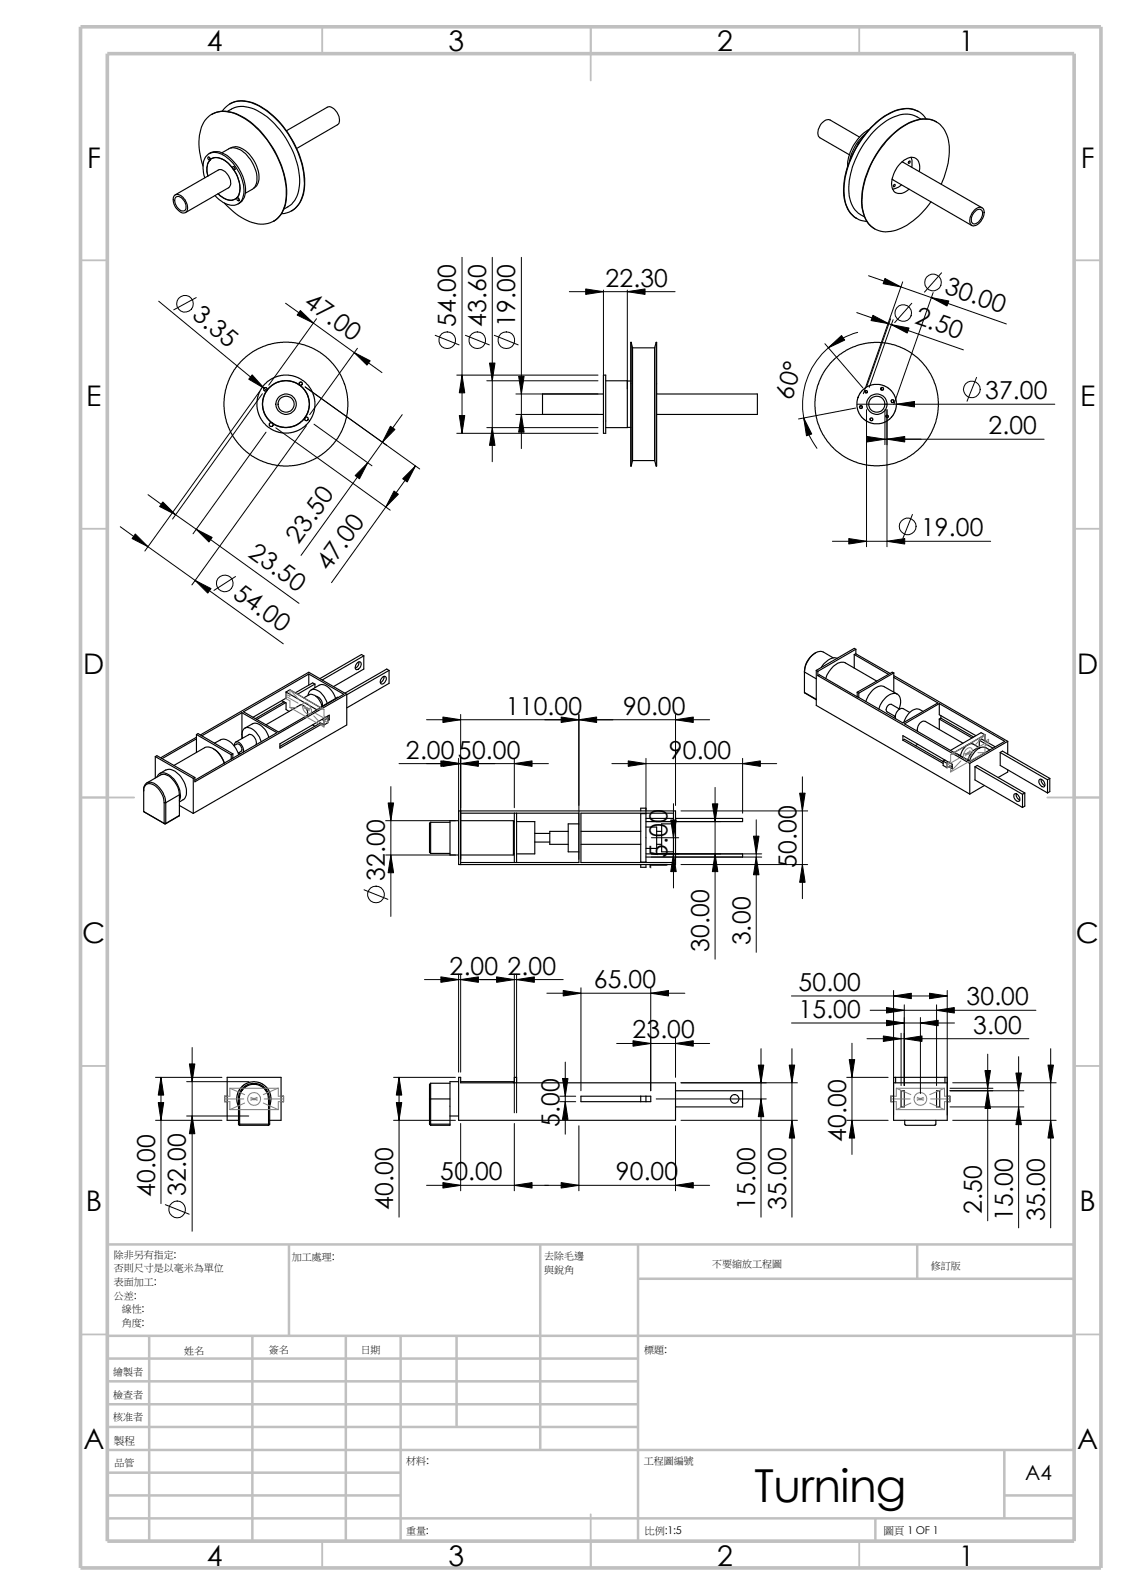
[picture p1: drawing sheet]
<svg xmlns="http://www.w3.org/2000/svg" width="210mm" height="297mm" viewBox="0 0 210 297" stroke-linecap="round" stroke-linejoin="round" font-family="sans-serif">
<g fill="none" stroke="#c0c0c0" stroke-width=".34">
<path d="M60 5v5M110 5v10M160 5v5M15 48.5h5M200 48.5h5M15 98.5h5M200 98.5h5M15 148.5h10M195 148.5h10M15 198.5h5M200 198.5h5M15 248.5h5"/>
<path d="M200 248.5h5M60 287v5M110 282v10M160 287v5"/>
</g>
<g fill="none" stroke="#c0c0c0" stroke-width=".47">
<path d="M53.8 231.7v17.1M100.6 231.7v38.3M118.8 238.1h81.2M118.8 231.7v55.3M170.8 231.7v6.4M200 231.7h-180v55.3M20 248.8h180M20 253h98.8M20 257.2h98.8M27.8 248.8v38.2M47 248.8v38.2M64.4 248.8v38.2"/>
<path d="M74.6 248.8v38.2M85 248.8v16.9M20 265.7h98.8M20 261.5h98.8M20 270h180M20 274.2h54.6M20 278.5h54.6M187 278.5h13M187 270v12.7M20 282.7h180M163 282.7v4.3"/>
</g>
<path d="M15 5h190v287h-190zM20 10h180v277h-180z" fill="none" stroke="#c0c0c0" stroke-width=".68" stroke-linecap="butt"/>
<g fill="none" stroke="#000" stroke-width=".21">
<path d="M42.8 19.3a5.3 5.3 0 0 1 5.3 .3 17.8 17.8 0 0 1 8.6 14.8 5.5 5.5 0 0 1-2.4 4.9M32.5 36.4a1.53 1.53 0 0 1 2 .8 1.89 1.89 0 0 1 .1 2.3 1.2 1.2 0 0 1-1.6-.5 2.18 2.18 0 0 1-.5-2.6zM32.6 36.3l8-4.6a1.87 1.87 0 0 1 2.1 1.4 1.42 1.42 0 0 1-.2 1.9l-8 4.6M32.7 36.8a1.14 1.14 0 0 1 1.6 .7 1.47 1.47 0 0 1 0 1.7 1.58 1.58 0 0 1-1.7-1.4l-.1-.5zM37.8 30.9a10.2 10.2 0 0 1 .1-8.1 4.5 4.5 0 0 1 5.7-1.7 16.2 16.2 0 0 1 8.6 9.4 11.7 11.7 0 0 1 .5 8.5 4.4 4.4 0 0 1-5.7 2.4 11.9 11.9 0 0 1-5.2-3.6M38.1 33.1a4 4 0 0 1 .6-4.4 2.94 2.94 0 0 1 3.6 .7 7.7 7.7 0 0 1 3 7.1 2.13 2.13 0 0 1-3.3 1.4l-1.1-.7-.9-.8M38.7 29.3a.31 .31 0 0 1 .4 .1 .31 .31 0 0 1-.1 .4l-.3-.3zM38.9 28.6a2.93 2.93 0 0 1 3.4 .4 8.5 8.5 0 0 1 3.4 7 2.58 2.58 0 0 1-1.4 2M38.9 29.3l.3 .3M39.3 29.6a2.98 2.98 0 0 1 3.5 1.2 6.1 6.1 0 0 1 1.7 5.3 1.81 1.81 0 0 1-2.9 .8l-1-.8a3 3 0 0 0 3.1 1 2.9 2.9 0 0 0 .7-3.6 6 6 0 0 0-3.8-4.1 1.83 1.83 0 0 0-2.1 2.1l.2 1.3a3.1 3.1 0 0 1 .6-3.2zM39.5 21.3a5.3 5.3 0 0 1 5.5 .4 18 18 0 0 1 7.8 10.5 10 10 0 0 1-.3 7.5l-.9 1-.7 .5M41.3 28.4l1.3-.7a2.98 2.98 0 0 1 3.4 1.3 6.1 6.1 0 0 1 1.7 5.2l-.4 .8-1.6 1"/>
<path d="M41.4 20.7a4.3 4.3 0 0 1 5.3-1.6 15.3 15.3 0 0 1 8.1 7.8 13.8 13.8 0 0 1 1.5 9.5 4.1 4.1 0 0 1-3.9 3.4M42.3 20.7a5 5 0 0 1 5.9 .1 16.3 16.3 0 0 1 7.5 11.4 6.7 6.7 0 0 1-1.4 5.8l-1.5 .9M43 27.6a2.14 2.14 0 0 1 2.5 .3 6.4 6.4 0 0 1 2.6 5.9l-.3 .8-.5 .4M43.3 31a.33 .33 0 0 1 .4 .2 .33 .33 0 0 1-.1 .4l-.2-.1zM43.6 31.1l.2 .3M44.1 36.8a.31 .31 0 0 1 .4 .2 .31 .31 0 0 1-.1 .4l-.2-.1zM44.4 36.9l.1 .3M53.3 24.3l7.6-4.3a1.51 1.51 0 0 1 1.8 .9 1.82 1.82 0 0 1 .2 2.3l-7.7 4.4M159.9 26.5v.2M160 26.5l-.3 .4 .1-.1M160 25.5l-5.4-3.1a1.81 1.81 0 0 0-2.1 1.4 1.49 1.49 0 0 0 .2 1.9l5.5 3.1M161.1 24.9a8.9 8.9 0 0 0-2.9 5.1"/>
<path d="M161.8 24.1a8.1 8.1 0 0 0-4 6.9M166.1 33.4l14.8 8.6M166.4 34.4l.2-.1a.26 .26 0 0 1 0 .3 .26 .26 0 0 1-.3 .2zM167.9 34.4l-.6 .4-1.1 .4M167.9 30.1l14.9 8.6M169.2 30.1l.1-.1a.2 .2 0 0 1 .1 .3 .2 .2 0 0 1-.3 0zM169.6 29.3l.2 .5v1.3M171 20.8a4.9 4.9 0 0 0-4.8 0 16.4 16.4 0 0 0-7.7 8.5 12.9 12.9 0 0 0-1.1 8.7 4.3 4.3 0 0 0 2.1 2.7M171.2 31.9a1.87 1.87 0 0 0-1.4-2.6 4.7 4.7 0 0 0-3.6 3.8 2.38 2.38 0 0 0 .6 2.8 2.15 2.15 0 0 0 2.4-.7M171.4 22.2a4.9 4.9 0 0 0-5.3-.3 16.2 16.2 0 0 0-8.1 13.5 5.1 5.1 0 0 0 3 5M172.4 22.1a4.4 4.4 0 0 0-5.3-1.6 15.4 15.4 0 0 0-8.4 8.5 13 13 0 0 0-1.1 9.3 4.1 4.1 0 0 0 3.8 2.9M174.4 22.7a5.8 5.8 0 0 0-6.1 .7 18.1 18.1 0 0 0-7.9 14.1 5.8 5.8 0 0 0 2.5 5.1"/>
<path d="M175.3 34.3a13.7 13.7 0 0 0 1.1-8.7 4.4 4.4 0 0 0-6.2-3 16.2 16.2 0 0 0-8.8 10 10.8 10.8 0 0 0-.2 8.3 4.4 4.4 0 0 0 5.6 2 14.4 14.4 0 0 0 6.6-5.3M181.4 39.2a1 1 0 0 1 1.8-.1 2.46 2.46 0 0 1-2.2 2.9 1.55 1.55 0 0 1-.1-2.1zM181.8 39.1a.76 .76 0 0 1 1 .1 .76 .76 0 0 1 .1 1 1.72 1.72 0 0 1-1.8 1.5 1.74 1.74 0 0 1 .7-2.6zM49.7 72.7a.32 .32 0 0 1-.5 0 .32 .32 0 0 1 .2-.5 .32 .32 0 0 1 .3 .4v.1M49.7 72.7l-.7 1.4-.1 1.8 .5 1.5 1.2 1.3 1.5 .8h1.8l1.5-.5 1.3-1.1 .7-1.5 .1-1.9-.5-1.4-1.2-1.3-1.4-.8h-1.9l-1.4 .5-.8 .6-.6 .6M56.3 71.6a.31 .31 0 0 1-.6 0 .31 .31 0 0 1 .3-.5 .31 .31 0 0 1 .3 .4v.1M56.8 77.8l-.6 .7-.8 .6-1.5 .5-1.5-.1-.9-.2-.9-.5-1.2-1.4-.5-1.5v-1.5l.3-.9 .5-.9 1.4-1.2 1.5-.5 1.5 .1 .8 .2 .9 .5 1.3 1.4 .5 1.5-.1 1.5-.2 .9-.5 .8M57.4 78.1l-.1 .1a.34 .34 0 0 1-.6 0 .34 .34 0 0 1 .3-.5 .34 .34 0 0 1 .4 .4v.1M57.6 78.4l-.4 .5-1 .9-.9 .5-1.2 .3h-1.4l-.8-.1-1-.4-.9-.5-.9-.8-.6-.9-.6-1.8-.1-1.3 .2-.8 .3-1.1 .6-.8 .8-.9 .9-.7 1.8-.6 1.3-.1 .8 .2 1.1 .4 .8 .5 .9 .8 .7 .9 .6 1.8v1.3l-.1 .8-.8 1.9M64.1 71.5l-1.1-2.4-1-1.3-1.4-1.4-2.1-1.4-2-.8-1.8-.4-2-.1-2.6 .4-2.2 .9-1.7 1.1-1.8 1.8-1.2 1.6-1 2.2-.4 2-.1 2 .4 2.7 .9 2.2 1.1 1.7 1.7 1.8 1.7 1.2 2.2 .9 2 .5 2 .1 2.7-.4 2.2-.9 2.1-1.5 1.4-1.4 1.4-2.1 .8-2 .5-2.8-.2-2.5-.5-1.7M112.4 73.4h-11.4v3.8h11.4M112.4 69.8h.4v10.9h-.4z"/>
<path d="M112.8 70.9h4v8.7h-4M116.8 71h.6M116.8 79.6h.6M117.5 63.8v23M117.5 63.8l.3 1M117.8 64.8h4.1M117.8 64.8v21M121.9 64.8v21M122.2 63.8v23M122.2 63.8l-.3 1M122.3 73.4h18.7v3.8h-18.7M117.8 85.8l-.3 1"/>
<path d="M117.8 85.8h4.1M121.9 85.8l.3 1M36.6 137.6l-6.4 3.7M36.6 137.3l-6.7 3.8M36.6 136.8l6.5 3.7M36.6 136.8l.3-.2 6.4 3.8M36.6 136.8v3.3M39.8 139.4a4.6 4.6 0 0 1 2 2.7M39.9 138.4l1.1-.6a2.09 2.09 0 0 1 2.5 1l.9 1.7M43.6 138.9l.5-.3a.91 .91 0 0 1 .8 1.3l-.5 .4M43.6 138.8a.58 .58 0 0 1 .4-.7 .58 .58 0 0 1 .7 .4 1.58 1.58 0 0 1 .6 1.6M43.9 138.2l2.4-1.4a1.39 1.39 0 0 1 1.4 1.7v.2"/>
<path d="M45 132.7l6.6 3.7-8.3 4.8M45 132.7l-7.5 4.3M45 132.7v4.8M45.1 137.5a1.4 1.4 0 0 1 1-2 3.5 3.5 0 0 1 2.5 2.6M45.3 132.5l12.2-7 6.5 3.8-12.1 7zM45.6 135.6l1.4-.8a2.03 2.03 0 0 1 2.3 1l.7 1.5M52.5 130.4l.8 .5v1.2l.5 .4M52.9 130.7l-5.4 3.1M53.2 130.9l-5.4 3.1M53.3 128.9v1.2l-.1-.1M53.3 128.9l5.7 3.3M53.3 128.9l.7-.5 5.7 3.4"/>
<path d="M53.3 130l-6.2 3.6M56.6 130l1-.6a2.13 2.13 0 0 1 2.3 1.8v.3M57.2 133.2a1.48 1.48 0 0 0-1.3-1.9l-6.4 3.7M57.4 129.5a1.12 1.12 0 0 1 .6-1 1.12 1.12 0 0 1 1.2 .1 4.1 4.1 0 0 1 1.7 2.4M57.5 125.5v2.1M57.9 128.5l1.5-.9a2 2 0 0 1 2.4 1.1l.7 1.4M58.2 135l.4 .3M58.6 127.4l-3.2 1.9M58.6 127.4l-.4-.2-3.3 1.8M58.6 127.4v.7M58.8 129.7a1.62 1.62 0 0 1 1.2 1.8M59.6 134.7l.7 .3"/>
<path d="M59.7 134.6l-7.6 4.4M60 134l.3 .2M60.3 134.2v.8M60.7 133.6l.3 .2-.7 .4M61 133.3v1.3l-.7 .4M61.1 133.9l.2 .1M61.3 134v-.8l-9.2 5.3v.8l7.9-4.5M61.3 134l-.3 .2M62.9 129.9l-3.3 1.8M64.6 129.3l-28.3 16.3v-.8M64.6 129.3v5.7l-28.6 16.5M64.6 129.3l-7.1-4.1-20.2 11.7"/>
<path d="M66.5 123.4a.44 .44 0 0 1 .7-.1 .44 .44 0 0 1 0 .7 .68 .68 0 0 1-1 .6v-.7zM66.8 123.3a1.05 1.05 0 0 1-.7 1.1M67.7 122.1l-7.7 4.5M67.7 122.1v2.5l-5.6 3.2M67.7 122.1l-.4-.2-7.7 4.5M71.2 126.1a.48 .48 0 0 1 .7 .1 .48 .48 0 0 1-.1 .7 .5 .5 0 0 1-.4 .5 .5 .5 0 0 1-.6-.3l.1-.5zM71.5 125.9a1.21 1.21 0 0 1-.7 1.2M72.4 124.8l-7.8 4.6M72.4 124.8v2.5l-7.8 4.5M72.4 124.8l-.4-.2-7.8 4.5M149.8 128.9l2.2 1.4M149.8 128.9l2.2 1.3"/>
<path d="M151.8 121.6a4.1 4.1 0 0 0-2 3.4v3.9M152 124.8v6.6l28.6 16.5M152 124.8l.3 .2M152.3 125v.8M152.3 125.8l28.3 16.4M152.3 125.8l.2-.2 7.1 4.2M153.8 126.3a4.5 4.5 0 0 1 2.8-3l.8 .1 5.8 3.4M155.2 122.5l-1.9-1.1a1.9 1.9 0 0 0-2.1 .7 4.6 4.6 0 0 0-1.4 3l2.2 1.3M155.9 122.6a2.61 2.61 0 0 0-2.8 1.4l-.2 .3M159 121.9l6.4 3.7M159 121.9v2.5M159.3 121.8l-.3 .1"/>
<path d="M159.3 121.8l6.4 3.6M159.3 120.9l-.3-.2-7 4.1M159.3 120.9l-7 4.1M159.3 120.9v.9M159.6 129.8l.3 .1M159.6 128.9l.3 .2M159.6 128.9v.9M159.9 129.1v.8M166.4 126.2l8.2 4.7-6.5 3.7-8.2-4.7M166.4 125.8l21.2 12.2M166.4 125.3v3.6M166.4 125.3l-6.5 3.8"/>
<path d="M166.4 125.3l-.3-.1-6.5 3.7M166.6 133.4l-.2 .2M167 129.2l-2.4-1.3a2.09 2.09 0 0 0-2.5 1l-.4 .6-.5 1.1M167.4 132a2.32 2.32 0 0 0-.3-2.7 2.16 2.16 0 0 0-2.6 1l-.6 1-.3 .7M167.5 132l-1.6-.9a.93 .93 0 0 0-.8 1.4l1.6 .9M168.1 137.8v-.8l9.2 5.3v.8l-.6-.4M168.1 137.8l7.5 4.4M168.1 137.8l.3-.1 7.2 4.1M168.4 134.8l6.5-3.8 12.2 7-6.5 3.8zM169.4 132.7l-1.3-.7a1.48 1.48 0 0 0-1.3 1.9M170.9 136.2a1.59 1.59 0 0 1 1.1-1.9l7.3 4.1M170.9 138.6l-.5 .3"/>
<path d="M171.8 132.5a1.83 1.83 0 0 0-2.8 .7l-.8 1.3M174.9 131v2.1l6.8 3.9M174.9 133.9v1.9M174.9 133.9l6.1 3.5M175.2 133.7l6.1 3.5M175.2 133.7l-.3 .2M175.2 133.3v.4M180.2 138.7l.9-.2 1.3 .8M180.2 138.7l-2.6 1.4M180.2 138.7a3.1 3.1 0 0 0-1.4 2M182.3 137.8l2.6 1.5M182.3 137.8v1.4"/>
<path d="M182.3 137.8l.5-.2 2.5 1.5M182.4 139.3a2.48 2.48 0 0 0-2.2 2.3M183.4 136.8l-.7-.4-5.7 3.3M183.4 136.8l-3.2 1.9M183.4 136.8v1.2M184.3 139.7l-.7-.5a1.93 1.93 0 0 0-2.3 1.1l-.5 .6-.3 .8M187.6 138l-7 4.2M187.6 138v2.4M26.8 147.3a1.16 1.16 0 0 1 .5-1.3 1.16 1.16 0 0 1 1.4 .2 4.4 4.4 0 0 1 1.9 3.3M26.8 151.1l3.9 2.3M26.8 151.1l.1 .1M27.3 145.8l2.6-1.5a2.03 2.03 0 0 1 2.4 1 4.1 4.1 0 0 1 1.1 2.7"/>
<path d="M28.9 140.9v4M28.9 140.9l7.1 4M28.9 140.9l.3-.2 7.1 4.1M29.2 144.7a1.4 1.4 0 0 1 2.3-.4 4.7 4.7 0 0 1 2 4.5l-.1 .3M29.7 144.1l1.2-.7a2.29 2.29 0 0 1 2.5 .9 4.3 4.3 0 0 1 1.1 4.3l-1.1 .8M30.6 149.5h.3M30.6 149.5v3.8M30.6 153.3h.3M30.6 153.3l.1 .1M30.9 153.3l-.2 .1M30.9 149.5v3.8M30.9 149.5a4.3 4.3 0 0 0-2.8-3.8 1.19 1.19 0 0 0-1.3 1.4v4"/>
<path d="M33.4 151.8l-2.6 1.6M33.4 148l-2.5 1.5M33.4 148v3.8M33.4 151.8l-2.5 1.5M33.4 150l2.6 1.5M36 144.9v6.6M36.3 144.8l-.3 .1M41.7 142.1a3.8 3.8 0 0 0-3.3-3l-6 3.4M43.1 141.4l-6.8 3.9M43.1 140.5v.9M43.3 141.2l-.2 .2M43.3 140.4l-.2 .1"/>
<path d="M43.3 140.4v.8M44.4 140.2l.5 .1M80.2 153.1v5.8M80.2 153.1a1.24 1.24 0 0 0-.2 1.2v3.4a1.24 1.24 0 0 0 .2 1.2M80.2 158.9h3.6M80.2 153.1h3.6M85.4 152.8h-1.6v6.4h1.6M85.4 151h40.4v10h-40.4zM85.8 152.8h9.8v6.4h-9.8M85.8 151v10M85.8 151.4h22v9.2h-22M95.6 153h.2"/>
<path d="M95.6 159h.2M95.8 151.4v9.2M96.2 153h3.4v6h-3.4M96.2 151.4v9.2M99.6 156.8h2.8M99.6 155.2h2.8M105.8 154.8h-3.4v2.4h3.4M107.8 153.4h-2v5.2h2M108.2 154.8h11.1M108.2 157.2h11.1M108.2 151.4h17.2v9.2h-17.2zM119.3 151v-.5h1v.5"/>
<path d="M119.3 151.5h1M119.3 151.4v9.2M120.3 154h2v4h-2M120.3 153h5.1M120.3 159h5.1M120.3 151.4v9.2M120.3 152.4h5.1M120.3 159.6h5.1M122.3 154.8h.9M122.3 157.2h.9M125.4 153.4h-2.2v5.2h2.2M125.8 152.4h12.5v.6h-12.5"/>
<path d="M125.8 159h12.5v.6h-12.5M175.6 141.7l.7 .5M175.6 141.7v.8l.7 .5M175.9 141.5l-.3 .2M176.3 142.2v.8M176.7 141.9l-.4 .3M177 142.6l.3 .2M177 142.6l-.7 .4M178 140.3l2.6 1.5M180.6 142.2v5.7M181.5 142.8l8.9 5.1M181.5 142.8v2.4l8.9 5.2"/>
<path d="M181.5 142.8l.4-.3 8.9 5.2M183.3 146.3l-2.7 1.6M186.2 140.1l8.8 5.1M186.2 140.1v2.4l8.8 5.2M186.2 140.1l.4-.2 8.9 5M187.6 143.4v.4l-1.8 1M188.8 147.9a.85 .85 0 0 1 .9 .2 .85 .85 0 0 1 .2 .9 .52 .52 0 0 1-.6 .2 .52 .52 0 0 1-.4-.4l-.1-.4zM189.2 147.8a1.21 1.21 0 0 0 .7 1.2M190.4 147.9v2.5M190.8 147.7l-.4 .2M190.8 147.7v2.4l-.4 .3M193.5 145.2a.73 .73 0 0 1 1 .8 .43 .43 0 0 1-.2 .6 .43 .43 0 0 1-.6-.4l-.3-.5z"/>
<path d="M193.8 145.1a1.33 1.33 0 0 0 .7 1.2M195 145.2v2.5M195.5 144.9l-.5 .3M195.5 144.9v2.5l-.5 .3M119.3 160.5h1M119.3 161v.5h1v-.5M42.3 204.1h-.5v1h.5M44.4 209.3l.2 .3M44.4 204.6l.1-.8 .5-.9 .8-.8 1-.3h1.3l1.2 .8 .7 .9 .1 1.1M44.4 208.6h-2.1v-8h10v8h-2.1M44.4 204.6h.2v4.9M44.4 209.3h5.8"/>
<path d="M44.4 204.6v4.7M44.6 204.6l.1-.8 .4-.8 .7-.7 1-.4 1.3 .1 1 .6 .7 1 .2 1M44.6 209.5h5.4M50 204.6h.2v4.7M50 204.6v4.9M50.2 206l.2-.9 .1-.7-.2-.8-.4-.8-.7-.7-.8-.5-1.3-.2-1.5 .5-.6 .5-.5 .6-.4 1.4 .1 1 .2 .6M50.2 209.3l-.2 .3M52.3 204.1h.5v1h-.5M80 209.3h3.8M80 204.6h3.8M80 204.6v4.7M80 209.3l.2 .2"/>
<path d="M80.2 201.7v7.9M80.2 201.7a1.96 1.96 0 0 0-.2 1.6v1.3M80.2 201.7h3.6M83.8 209.3v.3l-3.6-.1M83.8 207.8h1.6M85.4 201.4h-1.6v7.9M85.4 200.6h.4v1h40v7h-40.4zM85.8 201.4h9.8v.2M95.8 201.6v-1h.4v1M108.2 204.1h13v1h-13zM119.3 204.1v1M120.3 204.1v1"/>
<path d="M125.8 203.1h12.5v3h-12.5M166.4 204.1h-.5v1h.5M166.4 200.6h10v8h-10zM166.4 201.6h10M166.8 200.6v1M167.8 203.1h.6v3h-.6zM168.4 208.6v.8l.3 .2 5.4-.1M174.2 208.6v.7l-.1 .2M174.4 203.1h.6v3h-.6zM175.9 200.6v1M176.4 204.1h.5v1h-.5"/>
<circle cx="50.5" cy="79.1" r=".38"/>
<circle cx="53.2" cy="75.2" r="1.9"/>
<circle cx="53.3" cy="75.3" r="1.5"/>
<circle cx="160.3" cy="75.8" r=".25"/>
<circle cx="161.3" cy="73" r=".23"/>
<circle cx="162.2" cy="78.1" r=".25"/>
<circle cx="163.2" cy="75.3" r="11.5"/>
<circle cx="163.2" cy="75.2" r="3.7"/>
<circle cx="163.2" cy="75.3" r="1.89"/>
<circle cx="163.3" cy="75.3" r="1.5"/>
<circle cx="164.2" cy="72.4" r=".25"/>
<circle cx="165.2" cy="77.5" r=".23"/>
<circle cx="166.2" cy="74.7" r=".25"/>
<circle cx="136.8" cy="204.6" r=".79"/>
</g>
<g fill="none" stroke="#808080" stroke-width=".19">
<path d="M53.3 129.7l2.2 1.2M54 131.7l1.2 .1M54 128.4l1.8 2.1M54 128.4l6.3 3.7v1.2l.7 .5v.8l-.7-.4v1.2l-6.3-3.7M54 128.4v1.3l-.7-.4v.8l.7 .4v1.2M56.4 131a.74 .74 0 0 1 1.1 .3 1.29 1.29 0 0 1 .2 1.7 1.51 1.51 0 0 1-1.3-2zM56.5 131.9l1.2 .1M56.6 131.6l1.1 .6M56.7 131.4l.9 1M57 131.9h.3M57 131.8l.3 .3M57.1 131.8v.3"/>
<path d="M57.3 131.8l-.3 .3M58.4 133.3l1.9 2M58.8 132.8l2.2 1.3M59 132l1.3 .1M179.8 139.7l.3-.3 .6-.2a1.35 1.35 0 0 1-.7 2.2h-.3a1.15 1.15 0 0 1 .1-1.7zM180.6 139.8l-.9 1M180.7 140l-1.1 .6M183.4 136.8l-2 2.1M183.4 136.8v1.2l.7-.3v.8l-.7 .4v1.2M183.4 136.8l-6.4 3.7M184.1 138l-2.3 1.3M178.3 140.4l-1.3 .1"/>
<path d="M178.5 141.2l-2.2 1.3M178.9 141.7l-1.9 2M180.1 140.3h.3M180.1 140.2l.3 .3M180.2 140.2v.3M180.3 140.2l-.3 .3M180.8 140.3h-1.3M183.4 140.1l-1.3 .1M183.4 140.1l-6.4 3.7v-1.3l-.7 .5v-.8l.7-.5v-1.2M41.8 204.6h3.6M42.8 202.6v1.5h-1v1h1v1.5M42.8 202.6h9v1.5h1v1h-1v1.5"/>
<path d="M42.8 206.6h9M42.8 202.6l2.8 1.2M45.6 205.4l-2.8 1.2M46.7 204.6h1.2M46.7 204.3l1.2 .6M47.2 204.5l.3 .3M47.3 204.5v.3M47.4 204.5l-.3 .3M47.9 204.3l-1.2 .6M49 205.4l2.8 1.2M49.2 204.6h3.6M51.8 202.6l-2.8 1.2"/>
<path d="M165.9 204.6h3.6M166.9 202.6l2.7 1.2M166.9 202.6v1.5h-1v1h1v1.5M166.9 206.6h9M166.9 202.6h9M169.6 205.4l-2.7 1.2M170.7 204.6h1.3M170.8 204.3l1.1 .6M171.2 204.5l.3 .3M171.4 204.5v.3M171.5 204.5l-.3 .3M171.9 204.3l-1.1 .6"/>
<path d="M173.1 205.4l2.8 1.2M173.3 204.6h3.6M175.9 202.6l-2.8 1.2M175.9 202.6v1.5h1v1h-1v1.5"/>
<circle cx="47.3" cy="204.6" r="1.21"/>
<circle cx="171.4" cy="204.6" r="1.2"/>
</g>
<g fill="none" stroke="#000" stroke-width=".19">
<path d="M29.5 56.1l20.2 16.6M36.5 55.4l-4.2 2.3M53.2 56.5l17.9 12.9M58.9 59.4l-8.9 12.3M86 47.9v32.8M91.7 47.9v38.1M97.1 47.9v35.6M106 54.3h19.7M112.4 54v18.4M116.8 54v18.4M159.5 58.2l19.9 7M161.7 51.4l25.7 8.9"/>
<path d="M165.8 59.4l-4.4 12.6M166.3 59.5l-4.5 12.6M168.1 52.5l-7.4 20.8M169.8 56.5l-3.2 3.6M173.7 54.5l-7.3 20.8M175.3 50.8l-3.2 3.6M48.3 72.9l-21.3 29.7M48.9 73.3l-16.8 23.3M51.4 79.7l21.2 15.3M56.8 72.1l21.3 15.2M57.1 79.2l-21.4 29.7M58.5 79l10.8 7.7"/>
<path d="M66.5 64.9l-8.8 12.3M74.9 77.2l-18.9 26.2M81 62.4l4.5 1.8M85 69.8h26.3M86.7 62.4l4.4 1.8M90.6 79.6h20.7M90.6 70.9h20.7M92 62.4l4.5 1.8M96.1 73.4h15.2M96.1 77.2h15.2M153.6 64l7.1 8.2M159.3 76l-10.6 2"/>
<path d="M159.6 75.3h36.8M159.7 61.9a13.9 13.9 0 0 0-7.6 21.6M161.3 76.3v25.5M164.8 76.3v6.5M165.1 76.3v25.5M181.8 70.3l-1.8 4.4M22.4 98.1l30.3 21.8M27.6 92.1l28.1 20.3M49.5 80.5l-13.6 18.9M77.3 86.8l-15.6 21.7M85 80.7h26.3M164.8 81.8h29.6"/>
<path d="M169.9 95.8l-1.8 4.4M43.9 107.4l-4.1 2.5M155 100.8h29.4M79.4 134h52.7M85.8 133.1v26.9M107.8 133.1v26.9M125.8 133.1v16.9M71.8 159.2h13M71.8 152.8h13M72.8 146.5v24.1M74.3 142.2h27.8M85.4 141.2v18.8"/>
<path d="M95.8 141.2v9.2M113.9 142.2h30.7M120.3 141.2v10.2M121.3 159.6h20.5M121.3 159h20.5M121.3 153h12.9M121.3 156h5.1M125.4 149.6v15.8M126.8 151h23.6M133.1 146.6v32M138.3 141.2v10.2M140.8 152.7v24.6"/>
<path d="M149.4 144.7v22.6M67.8 165.7l4.4 1.8M126.8 161h23.6M35.8 195.1v34.2M79 182.4h25.9M85.4 181.4v18.2M85.8 181.4v18.2M95.8 181.4v25.8M96.2 181.4v25.8M101.8 185h25.7M105.2 197.8v13.4M108.2 183.9v19.2"/>
<path d="M114.8 194.3h17.3M121.2 183.9v19.2M125.8 193.3v7.3M141.7 195.3v31.4M147.4 185.5h29M147.4 190.5h30.3M147.4 195.3v31.4M158.6 194.3v20.7M161.4 193.4h30.2M162 188.1h30.9M166.4 184.4v23.2M167.8 192.4v9.7"/>
<path d="M168.4 187.1v15M171.4 189.5v14.1M174.4 187.1v15M176.4 184.4v23.2M183.9 196.3v31M189.7 196.8v31.8M195.6 195.3v33.3M29 208.6h12.3M29 200.6h12.3M30 200.6v23.5M34.8 207.8h11.5M34.8 201.4h11.5"/>
<path d="M73.3 208.6h11.5M73.3 200.6h11.5M74.3 200.6v26.1M85.8 209.2v12.5M95.8 209.2v12.5M104.2 204.1h3M104.2 205.1h3M107.8 209.6v12.1M122.2 204.6h20.5M125.8 209.6v12.1M126.8 201.6h21.7M126.8 208.6h21.7"/>
<path d="M157.6 208.6h7.8M157.6 200.6h7.8M176.9 202.6h8M176.9 203.1h13.7M176.9 206.1h13.7M177.4 201.6h19.2M177.4 208.6h19.2M30.8 224.3l4.4 1.8M79.4 220.7h52.7"/>
<circle cx="34.4" cy="56.6" r="1.56"/>
<circle cx="168.2" cy="58.3" r="1.55"/>
<circle cx="173.7" cy="52.6" r="1.56"/>
<circle cx="83.3" cy="63.4" r="1.56"/>
<circle cx="88.9" cy="63.4" r="1.56"/>
<circle cx="94.3" cy="63.4" r="1.56"/>
<circle cx="180.9" cy="72.5" r="1.56"/>
<circle cx="169" cy="98" r="1.55"/>
<circle cx="41.8" cy="108.6" r="1.55"/>
<circle cx="70" cy="166.6" r="1.55"/>
<circle cx="33" cy="225.2" r="1.56"/>
</g>
<g fill="#000" stroke="#000" stroke-width=".19">
<path d="M109.1 53.8l3.3 .5-3.3 .5zM116.8 54.3l3.3-.5v1zM164.8 51.9l2.9 1.5-3.3-.6zM173.4 55.4l3.3 .6-.4 1zM46.9 69.8l2.3 2.5-2.9-1.7zM55.9 57.8l2.4 2.4-3-1.5zM66 65.7l2.9 1.5-.6 .8zM86 69.8l.5 3.4h-1zM91.7 79.6l.5 3.3h-1.1zM91.1 67.6h1.1l-.5 3.3zM97.1 77.2l.5 3.3h-1zM96.6 70.1h1l-.5 3.3z"/>
<path d="M149.6 77.9l1.5 2.9-.9 .4zM154.2 64.8l2.5-2.3 .6 .8zM162.5 58.7l3 1.6-3.3-.6zM165.9 60.5l3.3 .6-.3 .9zM167 75.3l3.3-.5v1zM30.3 93.5l2.4 2.3-3-1.5zM36.5 98.6l3 1.5-.6 .8zM68.5 86.2l-1.6 3-.8-.6zM72.7 79.4l.8 .6-2.3 2.3zM73.4 91.4l.8 .6-2.4 2.4zM75 89.2l2.3-2.4-1.5 2.9zM85.5 77.4h1l-.5 3.3z"/>
<path d="M161.5 81.3l3.3 .5-3.3 .5zM165.1 81.8l3.3-.5v1zM25.2 99.4l2.4 2.4-3-1.5zM36.3 108.1l3 1.5-.6 .8zM158 100.3l3.3 .5-3.3 .5zM165.1 100.8l3.3-.5v1zM82.5 133.5l3.3 .5-3.3 .5zM104.5 133.5l3.3 .5-3.3 .5zM107.8 134l3.3-.5v1zM125.8 134l3.3-.5v1zM72.8 159.2l.5 3.3h-1zM72.3 149.5h1l-.5 3.3z"/>
<path d="M82.1 141.7l3.3 .5-3.3 .5zM85.8 142.2l3.3-.5v1zM82.5 141.7l3.3 .5-3.3 .5zM95.8 142.2l3.3-.5v1zM117 141.7l3.3 .5-3.3 .5zM124.9 152.7h1l-.5 3.3zM125.4 159l.5 3.3h-1zM133.1 159l.5 3.3h-1zM132.6 149.7h1l-.5 3.3zM138.3 142.2l3.3-.5v1zM140.8 159.6l.5 3.3h-1zM140.3 155.7h1l-.5 3.3z"/>
<path d="M148.9 147.7h1l-.5 3.3zM149.4 161l.5 3.3h-1zM82.1 181.9l3.3 .5-3.3 .5zM85.8 182.4l3.3-.5v1zM92.5 181.9l3.3 .5-3.3 .5zM96.2 182.4l3.3-.5v1zM104.9 184.4l3.3 .6-3.3 .5zM121.2 185l3.3-.6v1.1zM117.9 193.8l3.3 .5-3.3 .5zM125.8 194.3l3.3-.5v1zM166.4 185.5l3.3-.5v1zM164.5 192.9l3.3 .5-3.3 .5z"/>
<path d="M168.4 193.4l3.3-.5v1zM165.1 187.6l3.3 .5-3.3 .5zM165.1 190l3.3 .5-3.3 .5zM171.4 190.5l3.3-.5v1zM174.4 188.1l3.3-.5v1zM173.1 185l3.3 .5-3.3 .5zM29.5 205.3h1l-.5 3.3zM30 200.6l.5 3.3h-1zM35.8 207.8l.5 3.3h-1zM35.3 198.1h1l-.5 3.3zM73.8 205.3h1l-.5 3.3zM74.3 200.6l.5 3.3h-1z"/>
<path d="M104.7 200.8h1l-.5 3.3zM105.2 205.1l.5 3.3h-1zM141.2 198.3h1l-.5 3.3zM141.7 204.6l.5 3.3h-1zM146.9 198.3h1.1l-.6 3.3zM147.4 208.6l.6 3.3h-1.1zM158.1 197.3h1l-.5 3.3zM158.6 208.6l.5 3.3h-1zM183.9 203.1l.5 3.3h-1zM183.4 199.3h1l-.5 3.3zM189.7 206.1l.5 3.3h-1.1zM189.1 199.8h1.1l-.5 3.3z"/>
<path d="M195.6 208.6l.5 3.3h-1zM195.1 198.3h1l-.5 3.3zM82.5 220.2l3.3 .5-3.3 .5zM95.8 220.7l3.3-.5v1zM104.5 220.2l3.3 .5-3.3 .5zM125.8 220.7l3.3-.5v1z"/>
</g>
<text font-size="8.5" x="140.5" y="279.7">Turning</text>
<g font-size="5.3">
<text x="38.5" y="9.6">4</text>
<text x="83.5" y="9.6">3</text>
<text x="133.5" y="9.6">2</text>
<text x="178.5" y="9.6">1</text>
<text x="16.2" y="31.3">F</text>
<text x="201.2" y="31.3">F</text>
<text x="16" y="75.6">E</text>
<text x="201.1" y="75.6">E</text>
<text x="15.5" y="125.6">D</text>
<text x="200.6" y="125.6">D</text>
<text x="15.3" y="175.6">C</text>
<text x="200.3" y="175.6">C</text>
<text x="16" y="225.6">B</text>
<text x="201" y="225.6">B</text>
<text x="15.5" y="269.8">A</text>
<text x="200.5" y="269.8">A</text>
<text x="38.5" y="291.6">4</text>
<text x="83.5" y="291.6">3</text>
<text x="133.5" y="291.6">2</text>
<text x="178.5" y="291.6">1</text>
</g>
<g font-size="4.6">
<text x="112.7" y="53.4">22.30</text>
<text x="35.6" y="59.1" transform="rotate(39 35.6 59.1)">3.35</text>
<text x="56.4" y="56.9" transform="rotate(36 56.4 56.9)">47.00</text>
<text x="175.7" y="54.6" transform="rotate(19 175.7 54.6)">30.00</text>
<text x="84.9" y="60.8" transform="rotate(-90 84.9 60.8)">54.00</text>
<text x="90.5" y="60.8" transform="rotate(-90 90.5 60.8)">43.60</text>
<text x="95.9" y="60.8" transform="rotate(-90 95.9 60.8)">19.00</text>
<text x="170.1" y="60.2" transform="rotate(19 170.1 60.2)">2.50</text>
<text x="147.5" y="74.7" transform="rotate(-75 147.5 74.7)">60°</text>
<text x="183.4" y="74.3">37.00</text>
<text x="184" y="80.9">2.00</text>
<text x="55.6" y="101.5" transform="rotate(-54 55.6 101.5)">23.50</text>
<text x="171.5" y="99.8">19.00</text>
<text x="46" y="103.5" transform="rotate(36 46 103.5)">23.50</text>
<text x="61.2" y="106.6" transform="rotate(-54 61.2 106.6)">47.0</text>
<text x="43.2" y="111.1" transform="rotate(36 43.2 111.1)">54.00</text>
<text x="94.2" y="133.1">110.00</text>
<text x="116" y="133.1">90.00</text>
<text x="75.6" y="141.3">2.0050.00</text>
<text x="124.5" y="141.3">90.00</text>
<text x="148.3" y="161.7" transform="rotate(-90 148.3 161.7)">50.00</text>
<text x="71.6" y="164.1" transform="rotate(-90 71.6 164.1)">32.00</text>
<text x="124.3" y="162.3" transform="rotate(-90 124.3 162.3)">15.00</text>
<text x="132" y="177.3" transform="rotate(-90 132 177.3)">30.00</text>
<text x="139.7" y="176" transform="rotate(-90 139.7 176)">3.00</text>
<text x="83.7" y="181.5">2.00 2.00</text>
<text x="110.5" y="184">65.00</text>
<text x="148.6" y="184.5">50.00</text>
<text x="148.6" y="189.6">15.00</text>
<text x="179.9" y="187.2">30.00</text>
<text x="117.7" y="193.4">23.00</text>
<text x="181.2" y="192.5">3.00</text>
<text x="104.1" y="209.9" transform="rotate(-90 104.1 209.9)">5.00</text>
<text x="157.5" y="212.6" transform="rotate(-90 157.5 212.6)">40.00</text>
<text x="82" y="219.8">50.00</text>
<text x="114.6" y="219.8">90.00</text>
<text x="28.9" y="222.8" transform="rotate(-90 28.9 222.8)">40.00</text>
<text x="34.6" y="222.7" transform="rotate(-90 34.6 222.7)">32.00</text>
<text x="73.2" y="225.4" transform="rotate(-90 73.2 225.4)">40.00</text>
<text x="140.6" y="225.4" transform="rotate(-90 140.6 225.4)">15.00</text>
<text x="146.3" y="225.4" transform="rotate(-90 146.3 225.4)">35.00</text>
<text x="182.8" y="226" transform="rotate(-90 182.8 226)">2.50</text>
<text x="188.6" y="227.4" transform="rotate(-90 188.6 227.4)">15.00</text>
<text x="194.5" y="227.4" transform="rotate(-90 194.5 227.4)">35.00</text>
</g>
<text font-size="3.9" x="190.9" y="275.5">A4</text>
<g font-size="2">
<text x="21.2" y="268.8">製程</text>
<text x="164.5" y="285.6">圖頁 1 OF 1</text>
</g>
<g font-size="1.9">
<text x="21.2" y="234.2">除非另有指定:</text>
<text x="21.2" y="236.8">否則尺寸是以毫米為單位</text>
<text x="21.2" y="239.3">表面加工:</text>
<text x="54.4" y="234.6">加工處理:</text>
<text x="101.3" y="237">與銳角</text>
<text x="101.3" y="234.5">去除毛邊</text>
<text x="132.6" y="236">不要縮放工程圖</text>
<text x="173.3" y="236.2">修訂版</text>
<text x="21.2" y="241.8">公差:</text>
<text x="22.7" y="244.3">線性:</text>
<text x="22.7" y="246.9">角度:</text>
<text x="50" y="252">簽名</text>
<text x="67.2" y="252">日期</text>
<text x="119.9" y="252">標題:</text>
<text x="21" y="256.1">繪製者</text>
<text x="34.3" y="252.1">姓名</text>
<text x="21" y="260.4">檢查者</text>
<text x="21" y="264.4">核准者</text>
<text x="21.3" y="273">品管</text>
<text x="75.6" y="272.5">材料:</text>
<text x="119.9" y="272.5">工程圖編號</text>
<text x="75.6" y="285.6">重量:</text>
<text x="120.1" y="285.6">比例:1:5</text>
</g>
</svg>
